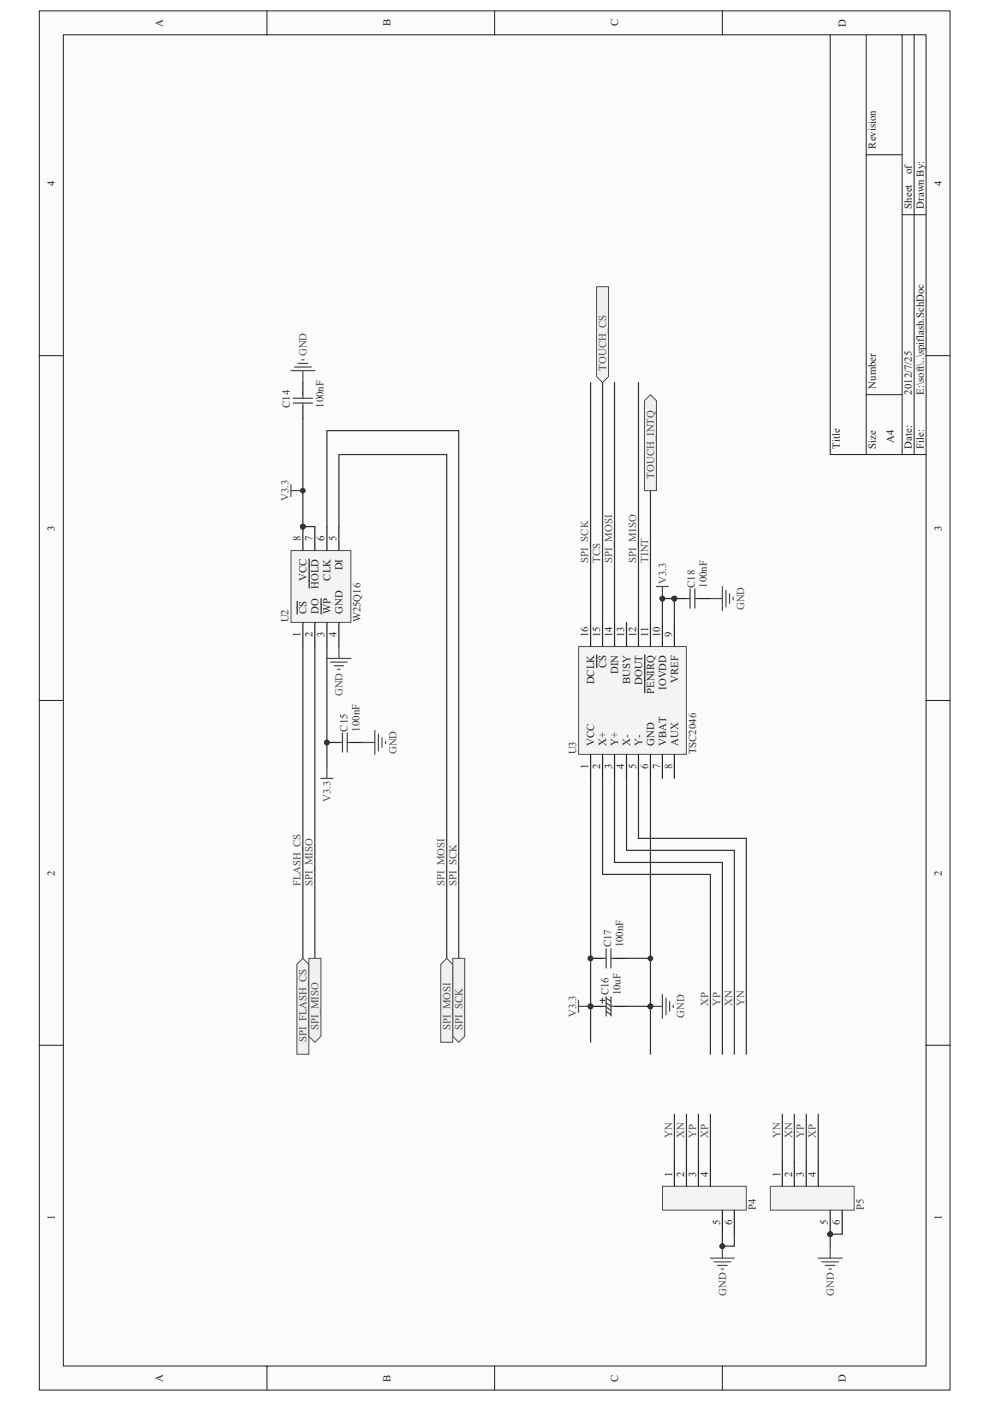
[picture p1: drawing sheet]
<svg xmlns="http://www.w3.org/2000/svg" width="210mm" height="297mm" viewBox="0 0 210 297" stroke-linecap="round" stroke-linejoin="round" font-family="sans-serif">
<path d="M8.4 2.3h193.1v292.4h-193.1z" fill="#fafbfb"/>
<path d="M8.3 2.3h193.2v292.4h-193.2z" fill="none" stroke="#231f20" stroke-width=".21"/>
<path d="M13.5 7.4h182.9v282.2h-182.9z" fill="#fafbfb"/>
<g fill="none" stroke="#231f20" stroke-width=".21">
<path d="M13.4 7.4h183v282.2h-183zM56.6 2.3v5.1M104.9 2.3v5.1M153.2 2.3v5.1M176.1 7.4v89h20.3M183.7 7.4v89M191.3 7.4v89M193.9 7.4v89M183.7 32.8h7.6M191.3 45.5h5.1M8.3 75.4h5.1M196.4 75.4h5.1"/>
<path d="M183.7 83.7h7.6M8.3 148.5h5.1M196.4 148.5h5.1M8.3 221.6h5.1M196.4 221.6h5.1M56.6 289.6v5.1M104.9 289.6v5.1M153.2 289.6v5.1"/>
</g>
<path d="M61.7 116.7h12.7v15.2h-12.7z" fill="#f3f4f4"/>
<path d="M61.7 116.7h12.7v15.3h-12.7z" fill="none" stroke="#4c4c4e" stroke-width=".21"/>
<path d="M64.2 111.7v5M65.6 118.5v6.2M66.8 111.7v5M69.3 111.7v5M71.9 111.7v5M63 127.5v2.7M64.2 132v5.1M66.8 132v5.1M68.1 126.9v3.3M69.3 132v5.1M71.9 132v5.1" fill="none" stroke="#231f20" stroke-width=".25"/>
<circle cx="64.2" cy="111.7" r=".49" fill="#333133"/>
<circle cx="64.2" cy="111.7" r=".49" fill="none" stroke="#333133" stroke-width=".21"/>
<circle cx="64.2" cy="111.7" r=".49" fill="#333133"/>
<circle cx="64.2" cy="111.7" r=".49" fill="none" stroke="#333133" stroke-width=".21"/>
<path d="M64.2 88.8v22.9h2.6M64.2 137.1v66.1M66.8 137.1v66.1" fill="none" stroke="#333133" stroke-width=".25"/>
<path d="M69.3 139.6h5.1M71.9 137.1v2.5M70.1 140.4h3.6M70.9 141.1h2M71.6 141.9h.5" fill="none" stroke="#4c4c4e" stroke-width=".25"/>
<circle cx="64.2" cy="111.7" r=".49" fill="#333133"/>
<circle cx="64.2" cy="111.7" r=".49" fill="none" stroke="#333133" stroke-width=".21"/>
<path d="M61.7 78.6h5.1M62.5 77.8h3.5M63.2 77.1h2.1M64 76.3h.5M64.2 78.6v2.5M61.7 104h2.5M61.7 102.7v2.6" fill="none" stroke="#4c4c4e" stroke-width=".25"/>
<circle cx="64.2" cy="104" r=".5" fill="#333133"/>
<circle cx="64.2" cy="104" r=".5" fill="none" stroke="#333133" stroke-width=".21"/>
<path d="M68.1 165h2.5M69.3 162.5v2.5" fill="none" stroke="#4c4c4e" stroke-width=".25"/>
<path d="M69.3 111.7v-20.4h28v111.9M71.9 111.7v-15.3h22.9v106.8" fill="none" stroke="#333133" stroke-width=".25"/>
<path d="M63 204.5l1.2-1.3 1.3 1.3v19h-2.5z" fill-rule="evenodd" fill="#eff0f0"/>
<path d="M63 204.5l1.2-1.3 1.3 1.3v19h-2.5z" fill="none" stroke="#4c4c4e" stroke-width=".21"/>
<path d="M96 203.2h2.6v16.5l-1.3 1.3-1.3-1.3z" fill-rule="evenodd" fill="#eff0f0"/>
<path d="M96 203.2h2.6v16.5l-1.3 1.3-1.3-1.3z" fill="none" stroke="#4c4c4e" stroke-width=".21"/>
<path d="M93.5 204.5l1.3-1.3 1.2 1.3v16.5h-2.5z" fill-rule="evenodd" fill="#eff0f0"/>
<path d="M93.5 204.5l1.3-1.3 1.2 1.3v16.5h-2.5z" fill="none" stroke="#4c4c4e" stroke-width=".21"/>
<path d="M65.5 203.2h2.6v16.5l-1.3 1.3-1.3-1.3z" fill-rule="evenodd" fill="#eff0f0"/>
<path d="M65.5 203.2h2.6v16.5l-1.3 1.3-1.3-1.3z" fill="none" stroke="#4c4c4e" stroke-width=".21"/>
<path d="M69.3 137.1v25.4" fill="none" stroke="#333133" stroke-width=".25"/>
<path d="M69.3 157.4h2.6M74.4 157.4h2.6" fill="none" stroke="#231f20" stroke-width=".25"/>
<circle cx="69.3" cy="157.4" r=".49" fill="#333133"/>
<circle cx="69.3" cy="157.4" r=".49" fill="none" stroke="#333133" stroke-width=".21"/>
<path d="M71.9 157.4h.7M72.6 155.4v4.1M73.7 157.4h.7M73.7 155.4v4.1" fill="none" stroke="#434344" stroke-width=".25"/>
<circle cx="69.3" cy="157.4" r=".49" fill="#333133"/>
<circle cx="69.3" cy="157.4" r=".49" fill="none" stroke="#333133" stroke-width=".21"/>
<path d="M77 157.4h2.5M79.5 154.9v5.1M80.3 155.6v3.6M81 156.4v2M81.8 157.2v.5" fill="none" stroke="#4c4c4e" stroke-width=".25"/>
<path d="M64.2 81.1v2.6M64.2 86.2v2.6" fill="none" stroke="#231f20" stroke-width=".25"/>
<path d="M62.2 84.4h4.1M62.2 85.5h4.1M64.2 83.7v.7M64.2 85.5v.7" fill="none" stroke="#434344" stroke-width=".25"/>
<path d="M122.7 137.1h22.9v22.8h-22.9z" fill="#f3f4f4"/>
<path d="M122.7 137.1h22.9v22.8h-22.9z" fill="none" stroke="#4c4c4e" stroke-width=".21"/>
<g fill="none" stroke="#231f20" stroke-width=".25">
<path d="M125.3 132v5.1M126.6 138.8v2.8M127.8 132v5.1M130.3 132v5.1M132.9 132v5.1M135.4 132v5.1M136.8 138.8v8.1M138 132v5.1M140.5 132v5.1M143 132v5.1M125.3 160v5M127.8 160v5"/>
<path d="M130.3 160v5M132.9 160v5M135.4 160v5M138 160v5M140.5 160v5M143 160v5M125.3 213.4h2.5"/>
</g>
<path d="M125.3 165v56" fill="none" stroke="#333133" stroke-width=".25"/>
<path d="M127.3 212.1h1M127.8 211.7v1" fill="none" stroke="#434344" stroke-width=".25"/>
<circle cx="125.2" cy="213.4" r=".49" fill="#333133"/>
<circle cx="125.2" cy="213.4" r=".49" fill="none" stroke="#333133" stroke-width=".21"/>
<path d="M130.3 213.4h2.6" fill="none" stroke="#231f20" stroke-width=".25"/>
<path d="M127.8 213.4h.8M128.6 211.3v4.1M128.6 214.4l1 .8M128.6 211.6l1 .7M128.6 212.6l1 .7M128.6 213.5l1 .7M129.6 211.3v4.1M129.6 213.4h.7" fill="none" stroke="#434344" stroke-width=".25"/>
<circle cx="125.2" cy="213.4" r=".49" fill="#333133"/>
<circle cx="125.2" cy="213.4" r=".49" fill="none" stroke="#333133" stroke-width=".21"/>
<path d="M125.3 203.2h2.5M130.3 203.2h2.6" fill="none" stroke="#231f20" stroke-width=".25"/>
<circle cx="125.2" cy="203.2" r=".5" fill="#333133"/>
<circle cx="125.2" cy="203.2" r=".5" fill="none" stroke="#333133" stroke-width=".21"/>
<path d="M127.8 203.2h.8M128.6 201.2v4M129.6 203.2h.7M129.6 201.2v4" fill="none" stroke="#434344" stroke-width=".25"/>
<circle cx="125.2" cy="203.2" r=".5" fill="#333133"/>
<circle cx="125.2" cy="203.2" r=".5" fill="none" stroke="#333133" stroke-width=".21"/>
<path d="M138 165v48.4h-5.1" fill="none" stroke="#333133" stroke-width=".25"/>
<circle cx="138" cy="213.4" r=".49" fill="#333133"/>
<circle cx="138" cy="213.4" r=".49" fill="none" stroke="#333133" stroke-width=".21"/>
<path d="M132.9 203.2h5.1" fill="none" stroke="#333133" stroke-width=".25"/>
<circle cx="138" cy="203.2" r=".5" fill="#333133"/>
<circle cx="138" cy="203.2" r=".5" fill="none" stroke="#333133" stroke-width=".21"/>
<path d="M138 213.4h2.5M140.5 210.8v5.1M141.3 211.6v3.5M142 212.4v2M142.8 213.1v.5" fill="none" stroke="#4c4c4e" stroke-width=".25"/>
<circle cx="138" cy="213.4" r=".49" fill="#333133"/>
<circle cx="138" cy="213.4" r=".49" fill="none" stroke="#333133" stroke-width=".21"/>
<path d="M138 213.4v10.1" fill="none" stroke="#333133" stroke-width=".25"/>
<circle cx="138" cy="213.4" r=".49" fill="#333133"/>
<circle cx="138" cy="213.4" r=".49" fill="none" stroke="#333133" stroke-width=".21"/>
<path d="M122.7 213.4h2.6M122.7 212.1v2.5" fill="none" stroke="#4c4c4e" stroke-width=".25"/>
<circle cx="125.2" cy="213.4" r=".49" fill="#333133"/>
<circle cx="125.2" cy="213.4" r=".49" fill="none" stroke="#333133" stroke-width=".21"/>
<path d="M125.3 81.1v50.9M127.8 81.1v50.9M130.3 81.1v50.9M135.4 81.1v50.9M138 104v28M140.5 132v-5.1h2.5v5.1" fill="none" stroke="#333133" stroke-width=".25"/>
<circle cx="140.5" cy="126.9" r=".49" fill="#333133"/>
<circle cx="140.5" cy="126.9" r=".49" fill="none" stroke="#333133" stroke-width=".21"/>
<circle cx="143" cy="126.9" r=".49" fill="#333133"/>
<circle cx="143" cy="126.9" r=".49" fill="none" stroke="#333133" stroke-width=".21"/>
<path d="M139.2 124.3h2.6M140.5 124.3v2.6" fill="none" stroke="#4c4c4e" stroke-width=".25"/>
<circle cx="140.5" cy="126.9" r=".49" fill="#333133"/>
<circle cx="140.5" cy="126.9" r=".49" fill="none" stroke="#333133" stroke-width=".21"/>
<path d="M143 126.9h2.6M148.1 126.9h2.6" fill="none" stroke="#231f20" stroke-width=".25"/>
<circle cx="143" cy="126.9" r=".49" fill="#333133"/>
<circle cx="143" cy="126.9" r=".49" fill="none" stroke="#333133" stroke-width=".21"/>
<path d="M145.6 126.9h.8M146.4 124.9v4M147.4 126.9h.7M147.4 124.9v4" fill="none" stroke="#434344" stroke-width=".25"/>
<circle cx="143" cy="126.9" r=".49" fill="#333133"/>
<circle cx="143" cy="126.9" r=".49" fill="none" stroke="#333133" stroke-width=".21"/>
<path d="M150.7 126.9h2.5M153.2 124.3v5.1M154 125.1v3.6M154.7 125.9v2M155.5 126.7v.5" fill="none" stroke="#4c4c4e" stroke-width=".25"/>
<path d="M136.7 84.9l1.3-1.2 1.2 1.2v19.1h-2.5z" fill-rule="evenodd" fill="#eff0f0"/>
<path d="M136.7 84.9l1.3-1.2 1.2 1.2v19.1h-2.5z" fill="none" stroke="#4c4c4e" stroke-width=".21"/>
<path d="M126.5 60.8h2.6v19l-1.3 1.3-1.3-1.3z" fill-rule="evenodd" fill="#eff0f0"/>
<path d="M126.5 60.8h2.6v19l-1.3 1.3-1.3-1.3z" fill="none" stroke="#4c4c4e" stroke-width=".21"/>
<path d="M127.8 165v20.4h22.9v38.1M130.3 165v17.9h22.9v40.6M132.9 165v15.3h22.9v43.2M135.4 165v12.8h22.9v45.7" fill="none" stroke="#333133" stroke-width=".25"/>
<path d="M140.5 251.5h17.8v5.1h-17.8z" fill="#f3f4f4"/>
<path d="M140.5 251.5h17.8v5.1h-17.8z" fill="none" stroke="#4c4c4e" stroke-width=".21"/>
<path d="M143 246.4v5.1M145.6 246.4v5.1M148.1 246.4v5.1M150.7 246.4v5.1M153.2 256.6v5.1M155.8 256.6v5.1" fill="none" stroke="#231f20" stroke-width=".25"/>
<path d="M153.2 261.7v2.5h2.6v-2.5" fill="none" stroke="#333133" stroke-width=".25"/>
<circle cx="153.2" cy="264.2" r=".5" fill="#333133"/>
<circle cx="153.2" cy="264.2" r=".5" fill="none" stroke="#333133" stroke-width=".21"/>
<path d="M150.7 266.8h5.1M151.4 267.5h3.6M152.2 268.3h2M153 269.1h.5M153.2 264.2v2.6" fill="none" stroke="#4c4c4e" stroke-width=".25"/>
<circle cx="153.2" cy="264.2" r=".5" fill="#333133"/>
<circle cx="153.2" cy="264.2" r=".5" fill="none" stroke="#333133" stroke-width=".21"/>
<path d="M143 236.2v10.2M145.6 236.2v10.2M148.1 236.2v10.2M150.7 236.2v10.2M165.9 236.2v10.2M168.5 236.2v10.2M171 236.2v10.2M173.6 236.2v10.2" fill="none" stroke="#333133" stroke-width=".25"/>
<path d="M163.4 251.5h17.8v5.1h-17.8z" fill="#f3f4f4"/>
<path d="M163.4 251.5h17.8v5.1h-17.8z" fill="none" stroke="#4c4c4e" stroke-width=".21"/>
<path d="M165.9 246.4v5.1M168.5 246.4v5.1M171 246.4v5.1M173.6 246.4v5.1M176.1 256.6v5.1" fill="none" stroke="#231f20" stroke-width=".25"/>
<circle cx="176.1" cy="261.7" r=".5" fill="#333133"/>
<circle cx="176.1" cy="261.7" r=".5" fill="none" stroke="#333133" stroke-width=".21"/>
<path d="M178.6 256.6v5.1" fill="none" stroke="#231f20" stroke-width=".25"/>
<circle cx="176.1" cy="261.7" r=".5" fill="#333133"/>
<circle cx="176.1" cy="261.7" r=".5" fill="none" stroke="#333133" stroke-width=".21"/>
<path d="M173.6 266.8h5M174.3 267.5h3.6M175.1 268.3h2M175.8 269.1h.5M176.1 264.2v2.6" fill="none" stroke="#4c4c4e" stroke-width=".25"/>
<path d="M178.6 261.7h-2.5v2.5" fill="none" stroke="#333133" stroke-width=".25"/>
<circle cx="176.1" cy="261.7" r=".5" fill="#333133"/>
<circle cx="176.1" cy="261.7" r=".5" fill="none" stroke="#333133" stroke-width=".21"/>
<g font-size="2.3" fill="#231f20">
<text x="34.5" y="5.7" transform="rotate(-90 34.5 5.7)">A</text>
<text x="82.8" y="5.6" transform="rotate(-90 82.8 5.6)">B</text>
<text x="131.1" y="5.6" transform="rotate(-90 131.1 5.6)">C</text>
<text x="179.4" y="5.7" transform="rotate(-90 179.4 5.7)">D</text>
<text x="185.8" y="31.5" transform="rotate(-90 185.8 31.5)">Revision</text>
<text x="11.7" y="39.4" transform="rotate(-90 11.7 39.4)">4</text>
<text x="193.4" y="36.9" transform="rotate(-90 193.4 36.9)">of</text>
<text x="199.7" y="39.4" transform="rotate(-90 199.7 39.4)">4</text>
<text x="193.4" y="44.2" transform="rotate(-90 193.4 44.2)">Sheet</text>
<text x="195.9" y="44.2" transform="rotate(-90 195.9 44.2)">Drawn By:</text>
<text x="185.8" y="82.4" transform="rotate(-90 185.8 82.4)">Number</text>
<text x="193.4" y="83.7" transform="rotate(-90 193.4 83.7)">2012/7/25</text>
<text x="195.9" y="83.7" transform="rotate(-90 195.9 83.7)">E:\soft\..\spiflash.SchDoc</text>
<text x="178.1" y="95.1" transform="rotate(-90 178.1 95.1)">Title</text>
<text x="185.8" y="95.1" transform="rotate(-90 185.8 95.1)">Size</text>
<text x="189.6" y="93.8" transform="rotate(-90 189.6 93.8)">A4</text>
<text x="193.4" y="95.1" transform="rotate(-90 193.4 95.1)">Date:</text>
<text x="195.9" y="95.1" transform="rotate(-90 195.9 95.1)">File:</text>
<text x="11.7" y="112.5" transform="rotate(-90 11.7 112.5)">3</text>
<text x="199.7" y="112.5" transform="rotate(-90 199.7 112.5)">3</text>
<text x="63.8" y="114.7" transform="rotate(-90 63.8 114.7)">8</text>
<text x="66.3" y="114.7" transform="rotate(-90 66.3 114.7)">7</text>
<text x="68.9" y="114.7" transform="rotate(-90 68.9 114.7)">6</text>
<text x="71.4" y="114.7" transform="rotate(-90 71.4 114.7)">5</text>
<text x="65" y="123.2" transform="rotate(-90 65 123.2)">VCC</text>
<text x="67.6" y="124.9" transform="rotate(-90 67.6 124.9)">HOLD</text>
<text x="70.1" y="123.1" transform="rotate(-90 70.1 123.1)">CLK</text>
<text x="72.7" y="120.9" transform="rotate(-90 72.7 120.9)">DI</text>
<text x="65" y="130.2" transform="rotate(-90 65 130.2)">CS</text>
<text x="67.6" y="130.2" transform="rotate(-90 67.6 130.2)">DO</text>
<text x="70.1" y="130.2" transform="rotate(-90 70.1 130.2)">WP</text>
<text x="72.7" y="130.2" transform="rotate(-90 72.7 130.2)">GND</text>
<text x="63.8" y="135.2" transform="rotate(-90 63.8 135.2)">1</text>
<text x="66.3" y="135.2" transform="rotate(-90 66.3 135.2)">2</text>
<text x="68.9" y="135.2" transform="rotate(-90 68.9 135.2)">3</text>
<text x="71.4" y="135.2" transform="rotate(-90 71.4 135.2)">4</text>
<text x="124.8" y="135" transform="rotate(-90 124.8 135)">16</text>
<text x="127.3" y="135" transform="rotate(-90 127.3 135)">15</text>
<text x="129.9" y="135" transform="rotate(-90 129.9 135)">14</text>
<text x="132.4" y="135" transform="rotate(-90 132.4 135)">13</text>
<text x="134.9" y="135" transform="rotate(-90 134.9 135)">12</text>
<text x="137.5" y="135" transform="rotate(-90 137.5 135)">11</text>
<text x="140" y="135" transform="rotate(-90 140 135)">10</text>
<text x="142.6" y="135" transform="rotate(-90 142.6 135)">9</text>
<text x="128.6" y="141.7" transform="rotate(-90 128.6 141.7)">CS</text>
<text x="131.1" y="142.9" transform="rotate(-90 131.1 142.9)">DIN</text>
<text x="126" y="145.1" transform="rotate(-90 126 145.1)">DCLK</text>
<text x="133.7" y="145" transform="rotate(-90 133.7 145)">BUSY</text>
<text x="136.2" y="145.2" transform="rotate(-90 136.2 145.2)">DOUT</text>
<text x="138.7" y="147.1" transform="rotate(-90 138.7 147.1)">PENIRQ</text>
<text x="141.3" y="146.2" transform="rotate(-90 141.3 146.2)">IOVDD</text>
<text x="143.8" y="144.7" transform="rotate(-90 143.8 144.7)">VREF</text>
<text x="126" y="158.2" transform="rotate(-90 126 158.2)">VCC</text>
<text x="128.6" y="158.2" transform="rotate(-90 128.6 158.2)">X+</text>
<text x="131.1" y="158.2" transform="rotate(-90 131.1 158.2)">Y+</text>
<text x="133.7" y="158.2" transform="rotate(-90 133.7 158.2)">X-</text>
<text x="136.2" y="158.2" transform="rotate(-90 136.2 158.2)">Y-</text>
<text x="138.7" y="158.2" transform="rotate(-90 138.7 158.2)">GND</text>
<text x="141.3" y="158.2" transform="rotate(-90 141.3 158.2)">VBAT</text>
<text x="143.8" y="158.2" transform="rotate(-90 143.8 158.2)">AUX</text>
<text x="124.8" y="163.1" transform="rotate(-90 124.8 163.1)">1</text>
<text x="127.3" y="163.1" transform="rotate(-90 127.3 163.1)">2</text>
<text x="129.9" y="163.1" transform="rotate(-90 129.9 163.1)">3</text>
<text x="132.4" y="163.1" transform="rotate(-90 132.4 163.1)">4</text>
<text x="134.9" y="163.1" transform="rotate(-90 134.9 163.1)">5</text>
<text x="137.5" y="163.1" transform="rotate(-90 137.5 163.1)">6</text>
<text x="140" y="163.1" transform="rotate(-90 140 163.1)">7</text>
<text x="142.6" y="163.1" transform="rotate(-90 142.6 163.1)">8</text>
<text x="11.7" y="185.6" transform="rotate(-90 11.7 185.6)">2</text>
<text x="199.7" y="185.6" transform="rotate(-90 199.7 185.6)">2</text>
<text x="142.6" y="249.5" transform="rotate(-90 142.6 249.5)">1</text>
<text x="145.1" y="249.5" transform="rotate(-90 145.1 249.5)">2</text>
<text x="147.7" y="249.5" transform="rotate(-90 147.7 249.5)">3</text>
<text x="150.2" y="249.5" transform="rotate(-90 150.2 249.5)">4</text>
<text x="165.4" y="249.5" transform="rotate(-90 165.4 249.5)">1</text>
<text x="168" y="249.5" transform="rotate(-90 168 249.5)">2</text>
<text x="170.5" y="249.5" transform="rotate(-90 170.5 249.5)">3</text>
<text x="173.1" y="249.5" transform="rotate(-90 173.1 249.5)">4</text>
<text x="11.7" y="258.8" transform="rotate(-90 11.7 258.8)">1</text>
<text x="152.7" y="259.8" transform="rotate(-90 152.7 259.8)">5</text>
<text x="155.3" y="259.8" transform="rotate(-90 155.3 259.8)">6</text>
<text x="175.6" y="259.8" transform="rotate(-90 175.6 259.8)">5</text>
<text x="178.1" y="259.8" transform="rotate(-90 178.1 259.8)">6</text>
<text x="199.7" y="258.8" transform="rotate(-90 199.7 258.8)">1</text>
<text x="34.5" y="293" transform="rotate(-90 34.5 293)">A</text>
<text x="82.8" y="292.9" transform="rotate(-90 82.8 292.9)">B</text>
<text x="131.1" y="292.9" transform="rotate(-90 131.1 292.9)">C</text>
<text x="179.4" y="293" transform="rotate(-90 179.4 293)">D</text>
</g>
<g font-size="2.3" fill="#4c4c4e">
<text x="65" y="75.5" transform="rotate(-90 65 75.5)">GND</text>
<text x="128.6" y="78.6" transform="rotate(-90 128.6 78.6)">TOUCH_CS</text>
<text x="138.7" y="101.5" transform="rotate(-90 138.7 101.5)">TOUCH_INTQ</text>
<text x="61.2" y="106.3" transform="rotate(-90 61.2 106.3)">V3.3</text>
<text x="124.8" y="119.3" transform="rotate(-90 124.8 119.3)">SPI_SCK</text>
<text x="127.3" y="119.3" transform="rotate(-90 127.3 119.3)">TCS</text>
<text x="129.9" y="119.3" transform="rotate(-90 129.9 119.3)">SPI_MOSI</text>
<text x="134.9" y="119.3" transform="rotate(-90 134.9 119.3)">SPI_MISO</text>
<text x="137.5" y="119.3" transform="rotate(-90 137.5 119.3)">TINT</text>
<text x="141.3" y="123.8" transform="rotate(-90 141.3 123.8)">V3.3</text>
<text x="157.8" y="129.4" transform="rotate(-90 157.8 129.4)">GND</text>
<text x="72.7" y="147.6" transform="rotate(-90 72.7 147.6)">GND</text>
<text x="84.1" y="159.9" transform="rotate(-90 84.1 159.9)">GND</text>
<text x="70.1" y="170.1" transform="rotate(-90 70.1 170.1)">V3.3</text>
<text x="63.8" y="187.9" transform="rotate(-90 63.8 187.9)">FLASH_CS</text>
<text x="66.3" y="187.9" transform="rotate(-90 66.3 187.9)">SPI_MISO</text>
<text x="94.3" y="187.9" transform="rotate(-90 94.3 187.9)">SPI_MOSI</text>
<text x="96.8" y="187.9" transform="rotate(-90 96.8 187.9)">SPI_SCK</text>
<text x="122.2" y="215.6" transform="rotate(-90 122.2 215.6)">V3.3</text>
<text x="145.1" y="215.8" transform="rotate(-90 145.1 215.8)">GND</text>
<text x="150.2" y="213.3" transform="rotate(-90 150.2 213.3)">XP</text>
<text x="152.7" y="213.3" transform="rotate(-90 152.7 213.3)">YP</text>
<text x="155.3" y="213.3" transform="rotate(-90 155.3 213.3)">XN</text>
<text x="157.8" y="213.3" transform="rotate(-90 157.8 213.3)">YN</text>
<text x="65" y="221" transform="rotate(-90 65 221)">SPI_FLASH_CS</text>
<text x="67.6" y="218.4" transform="rotate(-90 67.6 218.4)">SPI_MISO</text>
<text x="95.5" y="218.4" transform="rotate(-90 95.5 218.4)">SPI_MOSI</text>
<text x="98.1" y="218.4" transform="rotate(-90 98.1 218.4)">SPI_SCK</text>
<text x="142.6" y="241.3" transform="rotate(-90 142.6 241.3)">YN</text>
<text x="145.1" y="241.3" transform="rotate(-90 145.1 241.3)">XN</text>
<text x="147.7" y="241.3" transform="rotate(-90 147.7 241.3)">YP</text>
<text x="150.2" y="241.3" transform="rotate(-90 150.2 241.3)">XP</text>
<text x="165.4" y="241.3" transform="rotate(-90 165.4 241.3)">YN</text>
<text x="168" y="241.3" transform="rotate(-90 168 241.3)">XN</text>
<text x="170.5" y="241.3" transform="rotate(-90 170.5 241.3)">YP</text>
<text x="173.1" y="241.3" transform="rotate(-90 173.1 241.3)">XP</text>
<text x="154" y="274.8" transform="rotate(-90 154 274.8)">GND</text>
<text x="176.9" y="274.8" transform="rotate(-90 176.9 274.8)">GND</text>
</g>
<g font-size="2.3" fill="#333133">
<text x="61.5" y="86.5" transform="rotate(-90 61.5 86.5)">C14</text>
<text x="68.6" y="86.5" transform="rotate(-90 68.6 86.5)">100nF</text>
<text x="147.4" y="124.6" transform="rotate(-90 147.4 124.6)">C18</text>
<text x="149.9" y="124.6" transform="rotate(-90 149.9 124.6)">100nF</text>
<text x="61.2" y="132" transform="rotate(-90 61.2 132)">U2</text>
<text x="76.5" y="132" transform="rotate(-90 76.5 132)">W25Q16</text>
<text x="73.7" y="155.1" transform="rotate(-90 73.7 155.1)">C15</text>
<text x="76.2" y="155.1" transform="rotate(-90 76.2 155.1)">100nF</text>
<text x="122.2" y="159.9" transform="rotate(-90 122.2 159.9)">U3</text>
<text x="147.7" y="159.9" transform="rotate(-90 147.7 159.9)">TSC2046</text>
<text x="129.6" y="200.9" transform="rotate(-90 129.6 200.9)">C17</text>
<text x="132.1" y="200.9" transform="rotate(-90 132.1 200.9)">100nF</text>
<text x="129.1" y="211.1" transform="rotate(-90 129.1 211.1)">C16</text>
<text x="131.6" y="211.1" transform="rotate(-90 131.6 211.1)">10uF</text>
<text x="160.3" y="256.6" transform="rotate(-90 160.3 256.6)">P4</text>
<text x="183.2" y="256.6" transform="rotate(-90 183.2 256.6)">P5</text>
</g>
</svg>
